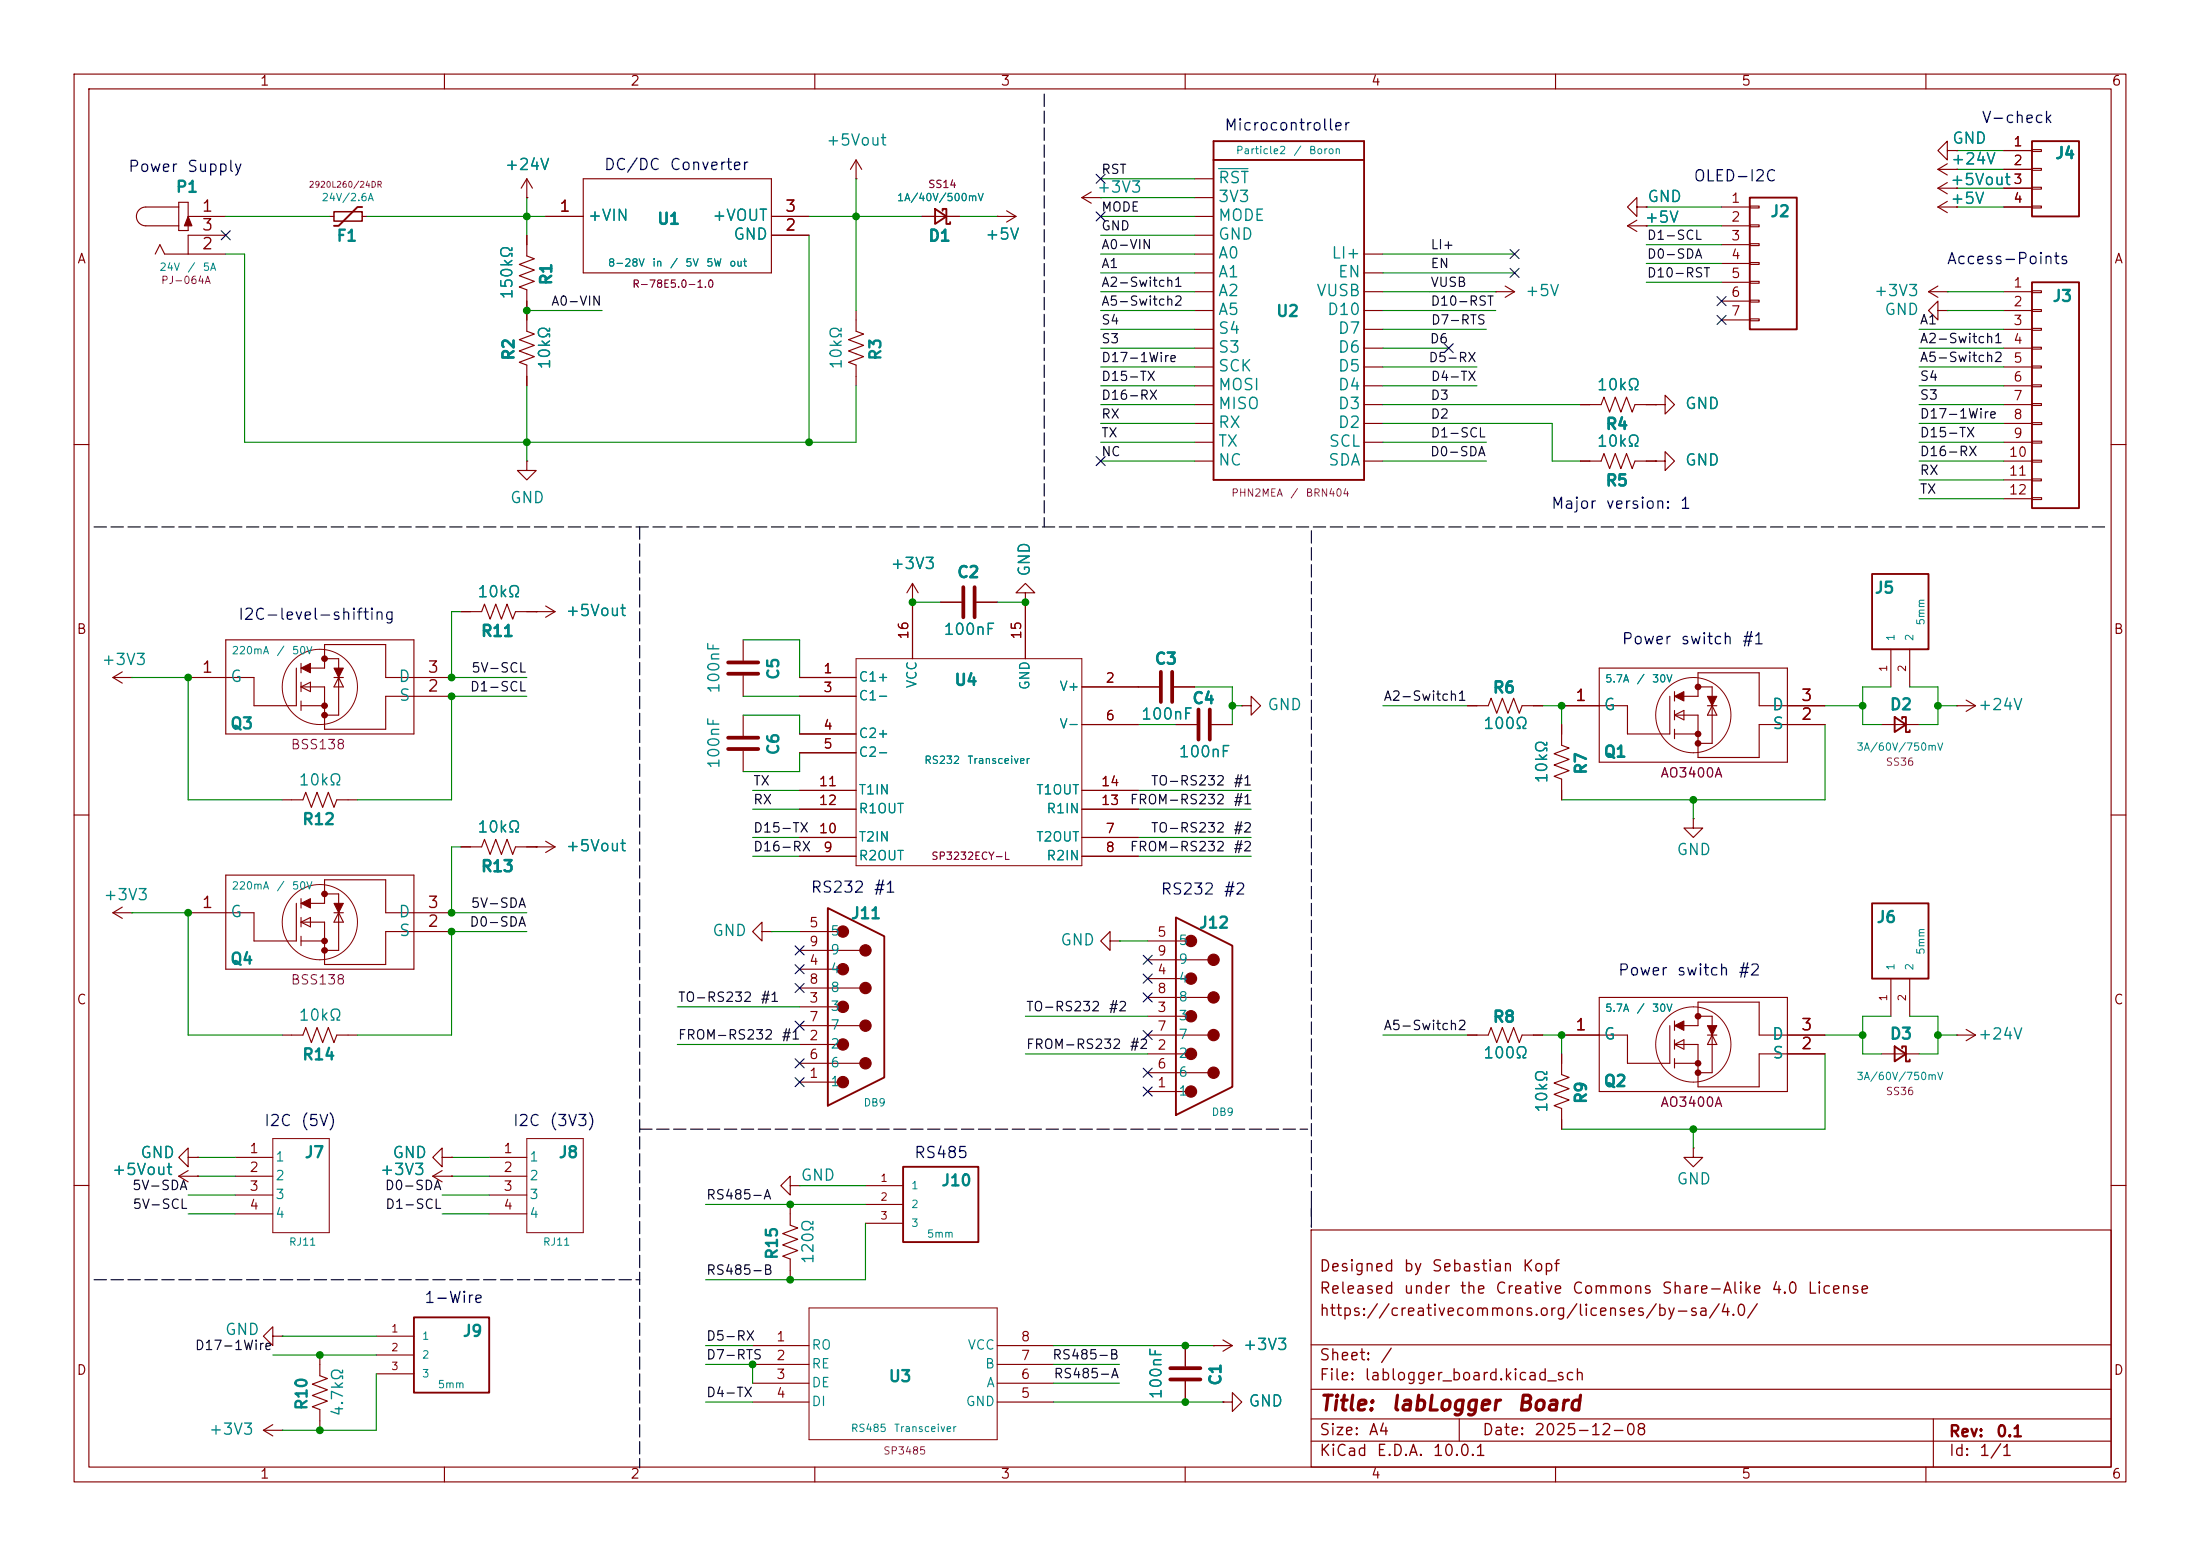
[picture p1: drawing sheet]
<svg xmlns="http://www.w3.org/2000/svg" width="297mm" height="210mm" viewBox="0 0 297 210" stroke-linecap="round" stroke-linejoin="round" font-family="sans-serif">
<g fill="none" stroke="#840000" stroke-width=".15">
<path d="M10 10h277v190h-277zM12 12h273v186h-273zM60 10v2M110 10v2M160 10v2M210 10v2M260 10v2M21 34.3l.6-1.3 .6 1.3h8.3M24.1 27.9h-4.4a1.27 1.27 0 0 0-1.3 1.3 1.27 1.27 0 0 0 1.3 1.3h4.4M24.1 27.3h1.3v3.8h-1.3zM25.4 29.2h5.1M30.5 31.8h-5.1v2.5"/>
<path d="M44.4 29.2h.7M48.9 29.2h.6M71.1 26.7h.1M71.1 31.8v2.7l1 .4-2 .8 2 .7-2 .8 2 .8-2 .7 1 .4v5.6l1 .4-2 .7 2 .8-2 .8 2 .7-2 .8 1 .4v2.8M71.1 24.1l-.7 1.3M71.1 24.1l.8 1.3M71.1 24.1v2.6M73.7 29.2h5M78.7 24.1h25.4v12.7h-25.4zM104.1 29.2h5.1M104.1 31.8h5.1M115.6 24.1h.1"/>
<path d="M115.6 21.6v2.5M115.6 21.6l-.8 1.3M115.6 21.6l.7 1.3M124.5 29.2h5M134.6 29.2h.1M134.6 29.2h2.6M135.9 28.4l1.3 .8M137.2 29.2l-1.3 .8M146 26.7h2.6M146 26.7l1.3 .7M147.3 25.9l-1.3 .8M148.6 26.7h.1"/>
<path d="M161.3 36.8h2.5M161.3 24.1h2.5M161.3 29.2h2.5M161.3 31.8h2.5M161.3 34.3h2.5M161.3 26.7h2.5M161.3 39.4h2.5M184.1 36.8h2.6M184.1 34.3h2.6M184.1 39.4h2.6M201.9 39.4h.1M201.9 39.4h2.6"/>
<path d="M203.2 38.6l1.3 .8M204.5 39.4l-1.3 .7M219.7 30.5h2.5M219.7 30.5l1.3 .7M221 27.9v-1.2l-1.3 1.2 1.3 1.3v-1.3h1.2M221 29.7l-1.3 .8M222.2 27.9h.1M222.2 30.5h.1M232.4 27.9h3.8M232.4 30.5h3.8M232.4 33h3.8M232.4 35.6h3.8"/>
<path d="M232.4 38.1h3.8M236.2 27.8h1.3v.3h-1.3zM236.2 30.4h1.3v.2h-1.3zM236.2 32.9h1.3v.2h-1.3zM236.2 35.4h1.3v.3h-1.3zM236.2 38h1.3v.2h-1.3zM260.3 39.4h2.6M260.3 39.4l1.3 .7M261.6 27.9h2.6M261.6 22.9l1.3 .7M261.6 22.9h2.6M261.6 25.4h2.6"/>
<path d="M261.6 38.6l-1.3 .8M261.6 27.9l1.3 .8M261.6 25.4l1.3 .8M262.9 20.3v-1.2l-1.3 1.2 1.3 1.3v-1.3h1.3M262.9 39.4h.1M262.9 22.1l-1.3 .8M262.9 27.2l-1.3 .7M262.9 24.6l-1.3 .8M264.2 22.9h.1M264.2 20.3h.1M264.2 27.9h.1M264.2 25.4h.1"/>
<path d="M270.5 27.9h3.8M270.5 39.4h3.8M270.5 22.9h3.8M270.5 20.3h3.8M270.5 25.4h3.8M274.3 20.2h1.3v.2h-1.3zM274.3 22.7h1.3v.3h-1.3zM274.3 25.3h1.3v.2h-1.3zM274.3 27.8h1.3v.3h-1.3zM274.3 39.2h1.3v.3h-1.3zM115.6 41.9v2.8l1 .4-2 .7 2 .8-2 .8 2 .7-2 .8 1 .4v2.8M161.3 41.9h2.5"/>
<path d="M161.3 44.5h2.5M161.3 47h2.5M161.3 49.5h2.5M161.3 52.1h2.5M161.3 54.6h2.5M161.3 57.2h2.5M161.3 59.7h2.5M184.1 41.9h2.6M184.1 44.5h2.6M184.1 47h2.6M184.1 49.5h2.6M184.1 52.1h2.6"/>
<path d="M184.1 54.6h2.6M184.1 57.2h2.6M184.1 59.7h2.6M213.4 54.6h2.8l.3-1 .8 2 .8-2 .7 2 .8-2 .7 2 .4-1h2.8M223.5 54.6h1.3v-1.3l1.3 1.3-1.3 1.3v-1.3M223.5 54.6h.1M232.4 40.6h3.8M232.4 43.2h3.8M236.2 40.5h1.3v.3h-1.3zM236.2 43h1.3v.3h-1.3zM261.6 41.9v-1.3l-1.3 1.3 1.3 1.3v-1.3h1.3M262.9 41.9h.1"/>
<path d="M270.5 41.9h3.8M270.5 44.5h3.8M270.5 47h3.8M270.5 49.5h3.8M270.5 52.1h3.8M270.5 54.6h3.8M270.5 57.2h3.8M270.5 59.7h3.8M274.3 41.8h1.3v.2h-1.3zM274.3 44.3h1.3v.3h-1.3zM274.3 46.9h1.3v.2h-1.3zM274.3 49.4h1.3v.3h-1.3z"/>
<path d="M274.3 51.9h1.3v.3h-1.3zM274.3 54.5h1.3v.2h-1.3zM274.4 59.5h1.2v.3h-1.2zM274.4 57h1.2v.3h-1.2zM10 60h2M71.1 62.2v1.3h1.3l-1.3 1.3-1.3-1.3h1.3M71.1 62.2h.1M123.2 78.7l-.8 1.3M123.2 78.7l.8 1.3M123.2 78.7v10.2M161.3 62.2h2.5M184.1 62.2h2.6"/>
<path d="M213.4 62.2h2.8l.3-1 .8 2 .8-2 .7 2 .8-2 .7 2 .4-1h2.8M223.5 62.2h1.3v-1.2l1.3 1.2-1.3 1.3v-1.3M223.5 62.2h.1M270.5 62.2h3.8M270.5 64.8h3.8M270.5 67.3h3.8M274.3 64.6h1.3v.3h-1.3zM274.3 67.2h1.3v.2h-1.3zM274.3 62.1h1.3v.3h-1.3zM285 60h2M15.2 91.4h2.6M15.2 91.4l1.3 .8"/>
<path d="M16.5 90.7l-1.3 .7M17.8 91.4h.1M30.5 86.4h25.4v12.7h-25.4zM40 90.2v5.1h-5.7v-3.9h-8.9M40.6 90.2h3.2v-3.2h8.3v4.4h8.9M40.6 95.3h3.2M40.6 89.5v1.3M40.6 92.1v1.2M40.6 94.6v1.3M40.6 92.7l1.3-.6v1.2zM40.6 92.7h3.2v5.7h8.3v-4.4h8.9M43.8 88.9h1.9v7.6h-1.9"/>
<path d="M45.1 91.4h1.3M45.7 91.4l.7 1.3h-1.3zM62.2 82.6h2.8l.4-1.1 .8 2.1 .7-2.1 .8 2.1 .8-2.1 .7 2.1 .4-1h5.3M72.4 82.6h.1M73.7 81.8l1.2 .8M74.9 82.6l-1.2 .7M100.3 86.4v2.8M100.3 91.2v2.8M100.3 96.5v2.8M107.9 99.1h7.7M107.9 91.4h7.7M107.9 94h7.7"/>
<path d="M123.2 81.3h.1M127 81.3h2.8M131.8 81.3h2.8M138.4 80h1.3l-1.3-1.3-1.2 1.3h1.2v1.3M138.4 81.3h.1M138.4 81.3v7.6M146 97.8h7.7M146 92.7h10.5M158.5 92.7h2.8M158.7 97.8h2.8M163.6 97.8h2.8M167.6 95.3h1.3v-1.3l1.3 1.3-1.3 1.2v-1.2"/>
<path d="M167.6 95.3h.1M198.1 95.3h2.8l.4-1.1 .8 2.1 .7-2.1 .8 2.1 .7-2.1 .8 2.1 .4-1h2.8M210.8 97.8v2.8l1 .4-2 .7 2 .8-2 .8 2 .7-2 .8 1 .4v2.8M215.9 90.2h25.4v12.7h-25.4zM225.4 94v5.1h-5.7v-3.8h-8.9M226.1 96.5h3.1v5.7h8.3v-4.4h8.9M226.1 99.1h3.1M226.1 94h3.1v-3.2h8.3v4.5h8.9M226.1 93.3v1.3M226.1 95.9v1.3M226.1 98.4v1.3M226.1 96.5l1.2-.6v1.3z"/>
<path d="M229.2 92.7h1.9v7.6h-1.9M230.5 95.3h1.3M231.1 95.3l.7 1.2h-1.3zM254 97.8h5.1M255.3 87.6v5.1M257.8 87.6v5.1M264.2 95.3h.1M264.2 95.3h2.5M265.4 94.5l1.3 .8M266.7 95.3l-1.3 .7M10 110h2M30.5 118.1h25.4v12.7h-25.4z"/>
<path d="M38.1 108h2.8l.4-1.1 .7 2.1 .8-2.1 .8 2.1 .7-2.1 .8 2.1 .4-1h2.8M62.2 114.3h2.8l.4-1 .8 2 .7-2 .8 2 .8-2 .7 2 .4-1h5.3M72.4 114.3h.1M73.7 113.5l1.2 .8M74.9 114.3l-1.2 .8M100.3 101.3v2.8M107.9 101.6h7.7M107.9 113h7.7M107.9 115.6h7.7M107.9 106.7h7.7M107.9 109.2h7.7M146 113h7.7"/>
<path d="M146 115.6h7.7M146 106.7h7.7M146 109.2h7.7M228.6 110.5v1.3h1.3l-1.3 1.2-1.3-1.2h1.3M228.6 110.5h.1M285 110h2M15.2 123.2l1.3 .8M15.2 123.2h2.6M16.5 122.4l-1.3 .8M17.8 123.2h.1M38.1 139.7h2.8l.4-1 .7 2 .8-2 .8 2 .7-2 .8 2 .4-1h2.8M40 121.9v5.1h-5.7v-3.8h-8.9"/>
<path d="M40.6 121.3v1.3M40.6 123.8v1.3M40.6 126.4v1.2M40.6 124.5l1.3-.7v1.3zM40.6 121.9h3.2v-3.2h8.3v4.5h8.9M40.6 124.5h3.2v5.7h8.3v-4.5h8.9M40.6 127h3.2M43.8 120.7h1.9v7.6h-1.9M45.1 123.2h1.3M45.7 123.2l.7 1.3h-1.3zM102.9 125.7v-1.2l-1.3 1.2 1.3 1.3v-1.3h1.2M104.1 125.7h.1"/>
<path d="M107.9 130.8h5.1M107.9 128.3h8.2M107.9 125.7h5.1M107.9 133.4h8.2M107.9 135.9h5.1M107.9 138.4h8.2M149.9 127v-1.3l-1.3 1.3 1.3 1.3v-1.3h1.2M151.1 127h.1M154.9 139.7h8.2M154.9 127h5.1M154.9 129.5h8.2M154.9 132.1h5.1"/>
<path d="M154.9 134.6h8.2M154.9 137.2h5.1M198.1 139.7h2.8l.4-1 .8 2 .7-2 .8 2 .7-2 .8 2 .4-1h2.8M215.9 134.6h25.4v12.7h-25.4zM225.4 138.4v5.1h-5.7v-3.8h-8.9M226.1 138.4h3.1v-3.1h8.3v4.4h8.9M226.1 137.8v1.3M229.2 137.2h1.9v7.6h-1.9M230.5 139.7h1.3M231.1 139.7l.7 1.3h-1.3zM255.3 132.1v5.1M257.8 132.1v5.1"/>
<path d="M264.2 139.7h.1M264.2 139.7h2.5M265.4 138.9l1.3 .8M266.7 139.7l-1.3 .8M24.1 158.8h2.6M24.1 158.8l1.3 .7M25.4 156.2v-1.3l-1.3 1.3 1.3 1.3v-1.3h1.3M25.4 158l-1.3 .8M26.7 158.8h.1M26.7 156.2h.1M31.7 156.2h5.1M31.7 158.8h5.1"/>
<path d="M58.4 158.8h2.6M58.4 158.8l1.3 .7M59.7 156.2v-1.3l-1.3 1.3 1.3 1.3v-1.3h1.3M59.7 158l-1.3 .8M61 156.2h.1M61 158.8h.1M66 156.2h5.1M66 158.8h5.1M107.9 141h5.1M107.9 143.5h8.2M107.9 146.1h5.1M154.9 142.2h5.1"/>
<path d="M154.9 144.8h8.2M154.9 147.3h5.1M210.8 142.2v2.8l1 .4-2 .8 2 .7-2 .8 2 .8-2 .7 1 .4v2.8M226.1 141h3.1v5.7h8.3v-4.5h8.9M226.1 140.3v1.3M226.1 142.9v1.2M226.1 141l1.2-.7v1.3zM226.1 143.5h3.1M228.6 154.9v1.3h1.3l-1.3 1.3-1.3-1.3h1.3M228.6 154.9h.1M254 142.2h5.1M10 160h2"/>
<path d="M31.7 161.3h5.1M31.7 163.8h5.1M66 161.3h5.1M66 163.8h5.1M106.7 160v-1.2l-1.3 1.2 1.3 1.3v-1.3h1.2M106.7 162.6v2.8l1 .3-2 .8 2 .8-2 .7 2 .8-2 .7 1 .4v2.8M107.9 160h.1M116.8 160h5.1M116.8 162.6h5.1M116.8 165.1h5.1M177 166h108v32h-108zM285 160h2"/>
<path d="M35.6 193l1.2 .8M35.6 193h2.5M36.8 180.3v-1.2l-1.2 1.2 1.2 1.3v-1.3h1.3M36.8 192.3l-1.2 .7M38.1 180.3h.1M38.1 193h.1M43.2 182.9v2.8l1 .4-2 .7 2 .8-2 .7 2 .8-2 .8 1 .3v2.8M50.8 180.3h5.1M50.8 182.9h5.1M50.8 185.4h5.1M60 198v2M101.6 181.6h7.6"/>
<path d="M101.6 184.2h7.6M101.6 186.7h7.6M101.6 189.2h7.6M110 198v2M134.6 181.6h7.6M134.6 184.2h7.6M134.6 186.7h7.6M134.6 189.2h7.6M160 198v2M160 181.6v2.8M160 186.4v2.8M163.8 181.6h.1"/>
<path d="M163.8 181.6h2.6M165.1 189.2h1.3v-1.2l1.2 1.2-1.2 1.3v-1.3M165.1 189.2h.1M165.1 180.8l1.3 .8M166.4 181.6l-1.3 .8M177 194.5h108M177 191.5h108M177 187.5h108M177 181.5h108M197 191.5v3M210 198v2M260 198v2"/>
<path d="M261 191.5v6.5"/>
</g>
<g fill="none" stroke="#840000" stroke-width=".14">
<path d="M115.6 88.9h30.4v27.9h-30.4zM36.8 153.7h7.6v12.7h-7.6zM71.1 153.7h7.6v12.7h-7.6zM109.2 176.5h25.4v17.8h-25.4z"/>
<circle cx="43.2" cy="92.7" r="5.1"/>
<circle cx="228.6" cy="96.5" r="5.1"/>
<circle cx="43.2" cy="124.5" r="5.1"/>
<circle cx="228.6" cy="141" r="5.1"/>
</g>
<g fill="none" stroke="#840000" stroke-width=".25">
<path d="M163.8 19.1h20.3v45.7h-20.3zM274.3 19.1h6.4v10.1h-6.4zM48.9 27.9h-.6l-2.6 2.6h-.6M126.2 28.2l1.6 1-1.6 1zM127.3 28.4v-.2h.5v2h.5v-.2M163.8 21.6h20.3M236.2 26.7h6.4v17.8h-6.4zM274.3 38.1h6.4v30.5h-6.4zM252.7 77.5h7.6v10.1h-7.6zM255.8 96.8l1.5 1-1.5 1zM256.8 97v-.2h.5v2h.5v-.2M111.8 122.6l7.6 3.8v19l-7.6 3.8z"/>
<path d="M158.7 123.8l7.7 3.8v19.1l-7.7 3.8zM252.7 121.9h7.6v10.2h-7.6zM121.9 157.5h10.2v10.1h-10.2zM255.8 141.2l1.5 1-1.5 1.1zM256.8 141.5v-.3h.5v2.1h.5v-.3M55.9 177.8h10.1v10.2h-10.1z"/>
</g>
<g fill="#840000" stroke="#840000" stroke-width=".15">
<path d="M25.4 29.2l.5 1.3h-1z"/>
<circle cx="160.8" cy="127" r=".76"/>
<circle cx="160.8" cy="132.1" r=".76"/>
<circle cx="160.8" cy="137.2" r=".76"/>
<circle cx="160.8" cy="142.2" r=".76"/>
<circle cx="160.8" cy="147.3" r=".76"/>
<circle cx="163.8" cy="129.5" r=".76"/>
<circle cx="163.8" cy="134.6" r=".76"/>
<circle cx="163.8" cy="139.7" r=".76"/>
<circle cx="163.8" cy="144.8" r=".76"/>
<circle cx="113.8" cy="125.7" r=".76"/>
<circle cx="113.8" cy="130.8" r=".76"/>
<circle cx="113.8" cy="135.9" r=".76"/>
<circle cx="113.8" cy="141" r=".76"/>
<circle cx="113.8" cy="146" r=".76"/>
<circle cx="116.8" cy="128.3" r=".76"/>
<circle cx="116.8" cy="133.3" r=".76"/>
<circle cx="116.8" cy="138.4" r=".76"/>
<circle cx="116.8" cy="143.5" r=".76"/>
</g>
<path d="M164.5 22.8h4" fill="none" stroke="#008484" stroke-width=".15"/>
<g fill="#840000" stroke="#840000" stroke-width=".14">
<path d="M40.6 90.2l1.3-.7v1.3z"/>
<path d="M45.1 90.2h1.3l-.7 1.2z"/>
<path d="M226.1 94l1.2-.7v1.3z"/>
<path d="M230.5 94h1.3l-.7 1.3z"/>
<path d="M40.6 121.9l1.3-.6v1.3z"/>
<path d="M45.1 121.9h1.3l-.7 1.3z"/>
<path d="M226.1 138.4l1.2-.6v1.3z"/>
<path d="M230.5 138.4h1.3l-.7 1.3z"/>
</g>
<g fill="none" stroke="#840000" stroke-width=".38">
<circle cx="43.8" cy="95.3" r=".25"/>
<circle cx="43.8" cy="88.9" r=".25"/>
<circle cx="43.8" cy="96.5" r=".25"/>
<circle cx="229.2" cy="99.1" r=".25"/>
<circle cx="229.2" cy="92.7" r=".25"/>
<circle cx="229.2" cy="100.3" r=".25"/>
<circle cx="43.8" cy="120.7" r=".25"/>
<circle cx="43.8" cy="128.3" r=".25"/>
<circle cx="43.8" cy="127" r=".25"/>
<circle cx="229.2" cy="137.2" r=".25"/>
<circle cx="229.2" cy="144.8" r=".25"/>
<circle cx="229.2" cy="143.5" r=".25"/>
</g>
<path d="M130 79.2v4.1M131.6 79.2v4.1M98.3 90.9h4.1M98.3 89.4h4.1M98.3 99.6h4.1M156.7 90.7v4M158.2 90.7v4M161.8 95.8v4M163.3 95.8v4M98.3 101.1h4.1M158 186.2h4.1M158 184.7h4.1" fill="none" stroke="#840000" stroke-width=".51"/>
<path d="M45.1 28.6h3.8v1.2h-3.8z" fill="none" stroke="#840000" stroke-width=".2"/>
<path d="M141 12.7v58.4M12.7 71.1h271.8M86.4 71.1v127M177 71.6v94M86.4 152.4h90.1M12.7 172.7h73.7M177 162.6v3" fill="none" stroke="#000" stroke-width=".15" stroke-dasharray="1.7 .6"/>
<g fill="none" stroke="#008400" stroke-width=".15">
<path d="M30.5 29.2h13.9M30.5 34.3h2.5v25.4h82.6v-7.6M49.5 29.2h24.2M71.1 26.7v5.1M109.2 29.2h15.3M109.2 31.8v27.9M115.6 24.1v17.8M129.5 29.2h5.1M148.6 29.2h12.7M148.6 34.3h12.7M148.6 39.4h12.7M148.6 36.8h12.7"/>
<path d="M148.6 26.7h12.7M148.6 31.8h12.7M148.6 24.1h12.7M186.7 34.3h17.8M186.7 39.4h15.2M186.7 36.8h17.8M222.2 30.5h10.2M222.2 27.9h10.2M222.2 33h10.2M222.2 35.6h10.2M222.2 38.1h10.2M262.9 39.4h7.6"/>
<path d="M264.2 25.4h6.3M264.2 22.9h6.3M264.2 27.9h6.3M264.2 20.3h6.3M71.1 52.1v10.1M71.1 41.9h10.2M148.6 57.2h12.7M148.6 54.6h12.7M148.6 59.7h12.7M148.6 41.9h12.7M148.6 47h12.7M148.6 49.5h12.7"/>
<path d="M148.6 52.1h12.7M148.6 44.5h12.7M186.7 57.2h22.8v5h3.9M186.7 54.6h26.7M186.7 59.7h14M186.7 41.9h15.2M186.7 47h8.9M186.7 49.5h12.7M186.7 52.1h12.7M186.7 44.5h14M259.1 57.2h11.4M259.1 54.6h11.4"/>
<path d="M259.1 59.7h11.4M259.1 47h11.4M259.1 49.5h11.4M259.1 52.1h11.4M259.1 44.5h11.4M262.9 41.9h7.6M148.6 62.2h12.7M186.7 62.2h14M259.1 62.2h11.4M259.1 64.8h11.4M259.1 67.3h11.4M17.8 91.4h7.6v16.6h12.7"/>
<path d="M62.2 82.6h-1.2v8.8h10.1M71.1 94h-10.1v14h-12.7M100.3 94h7.6M100.3 86.4h7.6v5M100.3 96.5h7.6v2.6M123.2 81.3h3.8M134.6 81.3h3.8M153.7 97.8h5M161.3 92.7h5.1v5.1M166.4 95.3h1.2M186.7 95.3h11.4M208.3 95.3h2.5v2.5"/>
<path d="M246.4 95.3h5.1M246.4 97.8v10.2h-35.6M255.3 92.7h-3.8v5.1h2.5M257.8 92.7h3.8v5.1h-2.5M261.6 95.3h2.6M62.2 114.3h-1.2v8.9h10.1M101.6 113h6.3M101.6 109.2h6.3M101.6 106.7h6.3M101.6 115.6h6.3M107.9 101.6v2.5h-7.6M153.7 113h15.2"/>
<path d="M153.7 109.2h15.2M153.7 106.7h15.2M153.7 115.6h15.2M228.6 108v2.5M17.8 123.2h7.6v16.5h12.7M71.1 125.7h-10.1v14h-12.7M91.4 135.9h16.5M104.1 125.7h3.8M138.4 137.2h16.5M151.1 127h3.8M186.7 139.7h11.4M208.3 139.7h2.5v2.5"/>
<path d="M246.4 139.7h5.1M255.3 137.2h-3.8v5h2.5M257.8 137.2h3.8v5h-2.5M261.6 139.7h2.6M26.7 156.2h5M26.7 158.8h5M61 156.2h5M61 158.8h5M91.4 141h16.5M138.4 142.2h16.5M228.6 152.4v2.5M246.4 142.2v10.2h-35.6"/>
<path d="M25.4 163.8h6.3M25.4 161.3h6.3M59.7 163.8h6.3M59.7 161.3h6.3M95.2 162.6h21.6M107.9 160h8.9M116.8 165.1v7.6h-21.6M36.8 182.9h14M38.1 180.3h12.7M50.8 185.4v7.6h-12.7M95.2 181.6h6.4M95.2 184.2h6.4v2.5"/>
<path d="M95.2 189.2h6.4M142.2 181.6h21.6M142.2 184.2h8.9M142.2 189.2h22.9M142.2 186.7h8.9"/>
</g>
<g fill="none" stroke="#000084" stroke-width=".15">
<path d="M29.9 31.1l1.2 1.3M31.1 31.1l-1.2 1.3M148 23.5l1.2 1.2M148 28.6l1.2 1.2M149.2 23.5l-1.2 1.2M149.2 28.6l-1.2 1.2M203.9 36.2l1.2 1.2M203.9 33.7l1.2 1.2M205.1 36.2l-1.2 1.2M205.1 33.7l-1.2 1.2M195 46.4l1.2 1.2M196.2 46.4l-1.2 1.2"/>
<path d="M231.8 40l1.2 1.2M231.8 42.6l1.2 1.2M233 40l-1.2 1.2M233 42.6l-1.2 1.2M148 61.6l1.2 1.2M149.2 61.6l-1.2 1.2M107.3 137.8l1.3 1.2M107.3 132.7l1.3 1.3M107.3 127.7l1.3 1.2M107.3 130.2l1.3 1.2M108.6 137.8l-1.3 1.2M108.6 132.7l-1.3 1.3"/>
<path d="M108.6 127.7l-1.3 1.2M108.6 130.2l-1.3 1.2M154.3 134l1.2 1.2M154.3 131.5l1.2 1.2M154.3 128.9l1.2 1.2M154.3 139.1l1.2 1.2M155.5 134l-1.2 1.2M155.5 131.5l-1.2 1.2M155.5 128.9l-1.2 1.2M155.5 139.1l-1.2 1.2M107.3 142.9l1.3 1.2M107.3 145.4l1.3 1.3"/>
<path d="M108.6 142.9l-1.3 1.2M108.6 145.4l-1.3 1.3M154.3 146.7l1.2 1.2M154.3 144.2l1.2 1.2M155.5 146.7l-1.2 1.2M155.5 144.2l-1.2 1.2"/>
</g>
<g fill="#008400" stroke="#008400" stroke-width=".14">
<circle cx="115.6" cy="29.2" r=".46"/>
<circle cx="261.6" cy="95.3" r=".46"/>
<circle cx="228.6" cy="108" r=".46"/>
<circle cx="210.8" cy="95.3" r=".46"/>
<circle cx="123.2" cy="81.3" r=".46"/>
<circle cx="138.4" cy="81.3" r=".46"/>
<circle cx="166.4" cy="95.3" r=".46"/>
<circle cx="251.5" cy="139.7" r=".46"/>
<circle cx="228.6" cy="152.4" r=".46"/>
<circle cx="251.5" cy="95.3" r=".46"/>
<circle cx="261.6" cy="139.7" r=".46"/>
<circle cx="210.8" cy="139.7" r=".46"/>
<circle cx="61" cy="91.4" r=".46"/>
<circle cx="61" cy="94" r=".46"/>
<circle cx="71.1" cy="29.2" r=".46"/>
<circle cx="25.4" cy="91.4" r=".46"/>
<circle cx="71.1" cy="41.9" r=".46"/>
<circle cx="71.1" cy="59.7" r=".46"/>
<circle cx="25.4" cy="123.2" r=".46"/>
<circle cx="61" cy="125.7" r=".46"/>
<circle cx="61" cy="123.2" r=".46"/>
<circle cx="101.6" cy="184.2" r=".46"/>
<circle cx="106.7" cy="172.7" r=".46"/>
<circle cx="106.7" cy="162.6" r=".46"/>
<circle cx="109.2" cy="59.7" r=".46"/>
<circle cx="160" cy="189.2" r=".46"/>
<circle cx="160" cy="181.6" r=".46"/>
<circle cx="43.2" cy="193" r=".46"/>
<circle cx="43.2" cy="182.9" r=".46"/>
</g>
<g font-size="2" fill="#840000">
<text x="178" y="190.9">Title:</text>
<text x="187.7" y="190.9">labLogger</text>
<text x="204.6" y="190.9">Board</text>
</g>
<g font-size="1.5" fill="#0000c2">
<text x="267.4" y="17">V-check</text>
<text x="17.2" y="23.6">Power</text>
<text x="25.1" y="23.6">Supply</text>
<text x="81.4" y="23.3">DC/DC</text>
<text x="90.3" y="23.3">Converter</text>
<text x="165.2" y="18">Microcontroller</text>
<text x="228.5" y="24.9">OLED-I2C</text>
<text x="262.7" y="36">Access-Points</text>
<text x="209.3" y="69.1">Major</text>
<text x="216.7" y="69.1">version:</text>
<text x="226.7" y="69.1">1</text>
<text x="32.1" y="84">I2C-level-shifting</text>
<text x="218.8" y="87.3">Power</text>
<text x="226.8" y="87.3">switch</text>
<text x="235.1" y="87.3">#1</text>
<text x="109.3" y="120.9">RS232</text>
<text x="117.9" y="120.9">#1</text>
<text x="156.6" y="121.1">RS232</text>
<text x="165.1" y="121.1">#2</text>
<text x="218.3" y="132">Power</text>
<text x="226.3" y="132">switch</text>
<text x="234.6" y="132">#2</text>
<text x="35.6" y="152.4">I2C</text>
<text x="40.5" y="152.4">(5V)</text>
<text x="69.1" y="152.4">I2C</text>
<text x="74.1" y="152.4">(3V3)</text>
<text x="123.3" y="156.7">RS485</text>
<text x="57.2" y="176.2">1-Wire</text>
</g>
<g font-size="1.5" fill="#008484">
<text x="68" y="23.3">+24V</text>
<text x="111.4" y="20">+5Vout</text>
<text x="263.3" y="22.6">+24V</text>
<text x="263.4" y="19.8">GND</text>
<text x="277.4" y="21.8">J4</text>
<text x="23.6" y="26.3">P1</text>
<text x="148" y="26.4">+3V3</text>
<text x="164.3" y="25.1">RST</text>
<text x="164.3" y="27.7">3V3</text>
<text x="222.3" y="27.6">GND</text>
<text x="238.9" y="29.6">J2</text>
<text x="263.2" y="25.4">+5Vout</text>
<text x="263.2" y="27.9">+5V</text>
<text x="45.3" y="33">F1</text>
<text x="79.2" y="30.2">+VIN</text>
<text x="88.6" y="30.7">U1</text>
<text x="96" y="30.2">+VOUT</text>
<text x="98.9" y="32.7">GND</text>
<text x="125.2" y="33">D1</text>
<text x="132.9" y="32.7">+5V</text>
<text x="164.3" y="30.2">MODE</text>
<text x="164.3" y="32.7">GND</text>
<text x="164.3" y="35.3">A0</text>
<text x="179.6" y="35.3">LI+</text>
<text x="221.9" y="30.4">+5V</text>
<text x="69.6" y="40.5" transform="rotate(-90 69.6 40.5)">150kΩ</text>
<text x="74.9" y="38.6" transform="rotate(-90 74.9 38.6)">R1</text>
<text x="164.3" y="37.8">A1</text>
<text x="164.3" y="40.4">A2</text>
<text x="177.6" y="40.4">VUSB</text>
<text x="180.5" y="37.8">EN</text>
<text x="205.8" y="40.3">+5V</text>
<text x="252.9" y="40.3">+3V3</text>
<text x="277" y="41.1">J3</text>
<text x="164.3" y="42.9">A5</text>
<text x="164.3" y="45.4">S4</text>
<text x="164.3" y="48">S3</text>
<text x="172.2" y="43.1">U2</text>
<text x="179.1" y="42.9">D10</text>
<text x="180.5" y="48">D6</text>
<text x="180.5" y="45.4">D7</text>
<text x="254.3" y="42.9">GND</text>
<text x="69.8" y="48.8" transform="rotate(-90 69.8 48.8)">R2</text>
<text x="74.6" y="50" transform="rotate(-90 74.6 50)">10kΩ</text>
<text x="114" y="50" transform="rotate(-90 114 50)">10kΩ</text>
<text x="119.3" y="48.8" transform="rotate(-90 119.3 48.8)">R3</text>
<text x="164.3" y="50.5">SCK</text>
<text x="164.3" y="53.1">MOSI</text>
<text x="180.5" y="53.1">D4</text>
<text x="180.5" y="50.5">D5</text>
<text x="215.5" y="53">10kΩ</text>
<text x="164.3" y="55.6">MISO</text>
<text x="164.3" y="58.1">RX</text>
<text x="180.5" y="58.1">D2</text>
<text x="180.5" y="55.6">D3</text>
<text x="216.7" y="58.4">R4</text>
<text x="227.4" y="55.6">GND</text>
<text x="164.3" y="60.7">TX</text>
<text x="164.3" y="63.2">NC</text>
<text x="179.2" y="63.2">SDA</text>
<text x="179.3" y="60.7">SCL</text>
<text x="215.5" y="60.7">10kΩ</text>
<text x="216.7" y="66">R5</text>
<text x="227.4" y="63.2">GND</text>
<text x="68.8" y="68.3">GND</text>
<text x="120.1" y="77.2">+3V3</text>
<text x="139.4" y="77.9" transform="rotate(-90 139.4 77.9)">GND</text>
<text x="64.3" y="81">10kΩ</text>
<text x="76.3" y="83.5">+5Vout</text>
<text x="129.1" y="78.3">C2</text>
<text x="253" y="80.5">J5</text>
<text x="64.8" y="86.3">R11</text>
<text x="127.3" y="86.1">100nF</text>
<text x="13.6" y="90.1">+3V3</text>
<text x="31" y="92.4">G</text>
<text x="53.7" y="92.4">D</text>
<text x="53.8" y="95">S</text>
<text x="97.5" y="93.7" transform="rotate(-90 97.5 93.7)">100nF</text>
<text x="105.5" y="91.9" transform="rotate(-90 105.5 91.9)">C5</text>
<text x="128.8" y="92.9">U4</text>
<text x="155.8" y="90">C3</text>
<text x="160.9" y="95.4">C4</text>
<text x="201.4" y="93.9">R6</text>
<text x="31" y="98.8">Q3</text>
<text x="153.9" y="97.5">100nF</text>
<text x="171" y="96.2">GND</text>
<text x="200.1" y="98.8">100Ω</text>
<text x="216.4" y="96.2">G</text>
<text x="239.1" y="96.2">D</text>
<text x="239.2" y="98.8">S</text>
<text x="255" y="96.2">D2</text>
<text x="266.9" y="96.2">+24V</text>
<text x="40.2" y="106.4">10kΩ</text>
<text x="97.5" y="103.9" transform="rotate(-90 97.5 103.9)">100nF</text>
<text x="105.5" y="102" transform="rotate(-90 105.5 102)">C6</text>
<text x="159" y="102.6">100nF</text>
<text x="209.3" y="105.8" transform="rotate(-90 209.3 105.8)">10kΩ</text>
<text x="214.6" y="104.6" transform="rotate(-90 214.6 104.6)">R7</text>
<text x="216.4" y="102.6">Q1</text>
<text x="40.7" y="111.7">R12</text>
<text x="64.3" y="112.7">10kΩ</text>
<text x="64.8" y="118">R13</text>
<text x="76.3" y="115.3">+5Vout</text>
<text x="226.2" y="115.8">GND</text>
<text x="13.9" y="121.9">+3V3</text>
<text x="31" y="124.2">G</text>
<text x="53.7" y="124.2">D</text>
<text x="114.8" y="124.4">J11</text>
<text x="161.8" y="125.7">J12</text>
<text x="253.2" y="124.9">J6</text>
<text x="31" y="130.5">Q4</text>
<text x="53.8" y="126.7">S</text>
<text x="96.1" y="126.7">GND</text>
<text x="143" y="128">GND</text>
<text x="40.2" y="138.1">10kΩ</text>
<text x="40.7" y="143.4">R14</text>
<text x="200.1" y="143.2">100Ω</text>
<text x="201.4" y="138.4">R8</text>
<text x="216.4" y="140.7">G</text>
<text x="239.1" y="140.7">D</text>
<text x="239.2" y="143.2">S</text>
<text x="255" y="140.6">D3</text>
<text x="266.9" y="140.7">+24V</text>
<text x="214.6" y="149.1" transform="rotate(-90 214.6 149.1)">R9</text>
<text x="216.4" y="147">Q2</text>
<text x="209.3" y="150.3" transform="rotate(-90 209.3 150.3)">10kΩ</text>
<text x="15" y="159">+5Vout</text>
<text x="18.8" y="156.7">GND</text>
<text x="41" y="156.6">J7</text>
<text x="51.2" y="159">+3V3</text>
<text x="52.9" y="156.7">GND</text>
<text x="75.3" y="156.6">J8</text>
<text x="108" y="159.7">GND</text>
<text x="127" y="160.4">J10</text>
<text x="226.2" y="160.2">GND</text>
<text x="105.3" y="170.1" transform="rotate(-90 105.3 170.1)">R15</text>
<text x="110.2" y="170.7" transform="rotate(-90 110.2 170.7)">120Ω</text>
<text x="30.3" y="180.6">GND</text>
<text x="62.4" y="180.8">J9</text>
<text x="167.7" y="182.6">+3V3</text>
<text x="41.8" y="190.4" transform="rotate(-90 41.8 190.4)">R10</text>
<text x="46.7" y="191.3" transform="rotate(-90 46.7 191.3)">4.7kΩ</text>
<text x="119.9" y="186.9">U3</text>
<text x="157.2" y="189" transform="rotate(-90 157.2 189)">100nF</text>
<text x="165.2" y="187.1" transform="rotate(-90 165.2 187.1)">C1</text>
<text x="168.5" y="190.2">GND</text>
<text x="28.1" y="194">+3V3</text>
</g>
<g font-size="1.5" fill="#840000">
<text x="27.1" y="29">1</text>
<text x="75.4" y="29">1</text>
<text x="105.9" y="29">3</text>
<text x="27.1" y="34">2</text>
<text x="27.1" y="31.5">3</text>
<text x="105.9" y="31.5">2</text>
<text x="27.1" y="91.2">1</text>
<text x="57.6" y="93.7">2</text>
<text x="57.6" y="91.2">3</text>
<text x="212.6" y="95">1</text>
<text x="243" y="95">3</text>
<text x="243" y="97.5">2</text>
<text x="27.1" y="122.9">1</text>
<text x="57.6" y="125.5">2</text>
<text x="57.6" y="122.9">3</text>
<text x="212.6" y="139.4">1</text>
<text x="243" y="142">2</text>
<text x="243" y="139.4">3</text>
<text x="178" y="172">Designed</text>
<text x="189.4" y="172">by</text>
<text x="193.2" y="172">Sebastian</text>
<text x="205.4" y="172">Kopf</text>
<text x="178" y="178">https://creativecommons.org/licenses/by-sa/4.0/</text>
<text x="178" y="175">Released</text>
<text x="189.4" y="175">under</text>
<text x="197" y="175">the</text>
<text x="201.8" y="175">Creative</text>
<text x="212.1" y="175">Commons</text>
<text x="224.2" y="175">Share-Alike</text>
<text x="239" y="175">4.0</text>
<text x="243.9" y="175">License</text>
<text x="178" y="184">Sheet:</text>
<text x="186.2" y="184">/</text>
<text x="178" y="186.7">File:</text>
<text x="184.1" y="186.7">lablogger_board.kicad_sch</text>
<text x="178" y="196.9">KiCad</text>
<text x="178" y="194.1">Size:</text>
<text x="184.7" y="194.1">A4</text>
<text x="185.7" y="196.9">E.D.A.</text>
<text x="193.3" y="196.9">10.0.1</text>
<text x="200" y="194.1">Date:</text>
<text x="207" y="194.1">2025-12-08</text>
<text x="263" y="194.3">Rev:</text>
<text x="263" y="196.9">Id:</text>
<text x="267.1" y="196.9">1/1</text>
<text x="269.4" y="194.3">0.1</text>
</g>
<g font-size="1.3" fill="#840000">
<text x="35" y="11.9">1</text>
<text x="85" y="11.9">2</text>
<text x="135" y="11.9">3</text>
<text x="185" y="11.9">4</text>
<text x="235" y="11.9">5</text>
<text x="285" y="11.9">6</text>
<text x="271.7" y="20.1">1</text>
<text x="271.7" y="22.6">2</text>
<text x="233.6" y="27.7">1</text>
<text x="271.7" y="25.1">3</text>
<text x="271.7" y="27.7">4</text>
<text x="10.3" y="35.9">A</text>
<text x="233.6" y="30.2">2</text>
<text x="233.6" y="32.8">3</text>
<text x="233.6" y="35.3">4</text>
<text x="285.3" y="35.9">A</text>
<text x="233.6" y="37.8">5</text>
<text x="233.6" y="40.4">6</text>
<text x="271.7" y="39.1">1</text>
<text x="271.7" y="41.7">2</text>
<text x="233.6" y="42.9">7</text>
<text x="271.7" y="44.2">3</text>
<text x="271.7" y="46.7">4</text>
<text x="271.7" y="49.3">5</text>
<text x="271.7" y="51.8">6</text>
<text x="271.7" y="54.4">7</text>
<text x="271.7" y="56.9">8</text>
<text x="271.7" y="59.4">9</text>
<text x="271.1" y="62">10</text>
<text x="271.1" y="64.5">11</text>
<text x="271.1" y="67.1">12</text>
<text x="10.3" y="85.9">B</text>
<text x="122.9" y="86.4" transform="rotate(-90 122.9 86.4)">16</text>
<text x="138.2" y="86.4" transform="rotate(-90 138.2 86.4)">15</text>
<text x="285.3" y="85.9">B</text>
<text x="111.1" y="91.2">1</text>
<text x="111.1" y="93.7">3</text>
<text x="149.2" y="92.5">2</text>
<text x="111.1" y="98.8">4</text>
<text x="111.1" y="101.3">5</text>
<text x="149.2" y="97.5">6</text>
<text x="110.4" y="106.4">11</text>
<text x="148.5" y="106.4">14</text>
<text x="110.4" y="112.8">10</text>
<text x="110.4" y="109">12</text>
<text x="148.5" y="109">13</text>
<text x="149.2" y="112.8">7</text>
<text x="111.1" y="115.3">9</text>
<text x="149.2" y="115.3">8</text>
<text x="109.1" y="125.5">5</text>
<text x="109.1" y="130.6">4</text>
<text x="109.1" y="128">9</text>
<text x="156.1" y="131.8">4</text>
<text x="156.1" y="126.7">5</text>
<text x="156.1" y="129.3">9</text>
<text x="10.3" y="135.9">C</text>
<text x="109.1" y="135.6">3</text>
<text x="109.1" y="133.1">8</text>
<text x="156.1" y="136.9">3</text>
<text x="156.1" y="134.4">8</text>
<text x="285.3" y="135.9">C</text>
<text x="109.1" y="140.7">2</text>
<text x="109.1" y="143.3">6</text>
<text x="109.1" y="138.2">7</text>
<text x="156.1" y="142">2</text>
<text x="156.1" y="139.4">7</text>
<text x="109.1" y="145.8">1</text>
<text x="156.1" y="147.1">1</text>
<text x="156.1" y="144.5">6</text>
<text x="33.6" y="156">1</text>
<text x="67.9" y="156">1</text>
<text x="33.6" y="158.5">2</text>
<text x="33.6" y="161">3</text>
<text x="67.9" y="158.5">2</text>
<text x="67.9" y="161">3</text>
<text x="33.6" y="163.6">4</text>
<text x="67.9" y="163.6">4</text>
<text x="10.3" y="185.9">D</text>
<text x="104.7" y="181.4">1</text>
<text x="104.7" y="183.9">2</text>
<text x="137.7" y="183.9">7</text>
<text x="137.7" y="181.4">8</text>
<text x="285.3" y="185.9">D</text>
<text x="104.7" y="186.4">3</text>
<text x="104.7" y="189">4</text>
<text x="137.7" y="189">5</text>
<text x="137.7" y="186.4">6</text>
<text x="35" y="199.9">1</text>
<text x="85" y="199.9">2</text>
<text x="135" y="199.9">3</text>
<text x="185" y="199.9">4</text>
<text x="235" y="199.9">5</text>
<text x="285" y="199.9">6</text>
</g>
<g font-size="1.3">
<text x="259.1" y="46.6">A2-Switch1</text>
<text x="259.1" y="44.1">A1</text>
<text x="259.1" y="51.7">S4</text>
<text x="259.1" y="49.2">A5-Switch2</text>
<text x="259.1" y="59.3">D15-TX</text>
<text x="259.1" y="54.3">S3</text>
<text x="259.1" y="56.8">D17-1Wire</text>
<text x="259.1" y="64.4">RX</text>
<text x="259.1" y="61.9">D16-RX</text>
<text x="259.1" y="67">TX</text>
<text x="63.4" y="93.6">D1-SCL</text>
<text x="63.5" y="91.1">5V-SCL</text>
<text x="186.7" y="94.9">A2-Switch1</text>
<text x="101.6" y="106.3">TX</text>
<text x="155.3" y="106.3">TO-RS232</text>
<text x="166.4" y="106.3">#1</text>
<text x="101.6" y="112.7">D15-TX</text>
<text x="101.6" y="108.9">RX</text>
<text x="152.4" y="108.9">FROM-RS232</text>
<text x="155.3" y="112.7">TO-RS232</text>
<text x="166.4" y="112.7">#2</text>
<text x="166.4" y="108.9">#1</text>
<text x="101.6" y="115.2">D16-RX</text>
<text x="152.4" y="115.2">FROM-RS232</text>
<text x="166.4" y="115.2">#2</text>
<text x="63.3" y="125.4">D0-SDA</text>
<text x="63.5" y="122.8">5V-SDA</text>
<text x="91.4" y="135.5">TO-RS232</text>
<text x="102.6" y="135.5">#1</text>
<text x="138.4" y="136.8">TO-RS232</text>
<text x="149.6" y="136.8">#2</text>
<text x="91.4" y="140.6">FROM-RS232</text>
<text x="105.4" y="140.6">#1</text>
<text x="138.4" y="141.9">FROM-RS232</text>
<text x="152.4" y="141.9">#2</text>
<text x="186.7" y="139.4">A5-Switch2</text>
<text x="17.8" y="160.9">5V-SDA</text>
<text x="51.9" y="160.9">D0-SDA</text>
<text x="17.8" y="163.5">5V-SCL</text>
<text x="51.9" y="163.5">D1-SCL</text>
<text x="95.2" y="162.2">RS485-A</text>
<text x="95.2" y="172.4">RS485-B</text>
<text x="26.2" y="182.5">D17-1Wire</text>
<text x="95.2" y="183.8">D7-RTS</text>
<text x="95.2" y="181.3">D5-RX</text>
<text x="142" y="183.8">RS485-B</text>
<text x="95.2" y="188.9">D4-TX</text>
<text x="142.2" y="186.3">RS485-A</text>
</g>
<g font-size="1.3" fill="#008484">
<text x="115.8" y="92.3">C1+</text>
<text x="115.8" y="94.8">C1-</text>
<text x="124.1" y="93" transform="rotate(-90 124.1 93)">VCC</text>
<text x="139.3" y="93.2" transform="rotate(-90 139.3 93.2)">GND</text>
<text x="142.9" y="93.6">V+</text>
<text x="115.8" y="99.9">C2+</text>
<text x="142.9" y="98.7">V-</text>
<text x="115.8" y="102.5">C2-</text>
<text x="115.8" y="107.5">T1IN</text>
<text x="139.8" y="107.5">T1OUT</text>
<text x="115.8" y="113.9">T2IN</text>
<text x="115.8" y="110.1">R1OUT</text>
<text x="139.8" y="113.9">T2OUT</text>
<text x="141.2" y="110.1">R1IN</text>
<text x="115.8" y="116.4">R2OUT</text>
<text x="141.2" y="116.4">R2IN</text>
<text x="112" y="131.7">4</text>
<text x="112" y="126.6">5</text>
<text x="112" y="129.1">9</text>
<text x="159" y="127.9">5</text>
<text x="159" y="130.4">9</text>
<text x="112" y="136.8">3</text>
<text x="112" y="134.2">8</text>
<text x="159" y="132.9">4</text>
<text x="159" y="135.5">8</text>
<text x="112" y="141.8">2</text>
<text x="112" y="139.3">7</text>
<text x="159" y="143.1">2</text>
<text x="159" y="138">3</text>
<text x="159" y="140.6">7</text>
<text x="112" y="146.9">1</text>
<text x="112" y="144.4">6</text>
<text x="159" y="148.2">1</text>
<text x="159" y="145.6">6</text>
<text x="37.1" y="157.1">1</text>
<text x="37.1" y="159.6">2</text>
<text x="71.4" y="157.1">1</text>
<text x="71.4" y="159.6">2</text>
<text x="37.1" y="162.2">3</text>
<text x="37.1" y="164.7">4</text>
<text x="71.4" y="162.2">3</text>
<text x="71.4" y="164.7">4</text>
<text x="109.5" y="182.5">RO</text>
<text x="109.5" y="185">RE</text>
<text x="130.5" y="182.5">VCC</text>
<text x="132.9" y="185">B</text>
<text x="109.5" y="187.6">DE</text>
<text x="109.5" y="190.1">DI</text>
<text x="130.3" y="190.1">GND</text>
<text x="133.1" y="187.6">A</text>
</g>
<g font-size="1.3" fill="#840084">
<text x="39.2" y="101.4">BSS138</text>
<text x="224.1" y="105.3">AO3400A</text>
<text x="39.2" y="133.2">BSS138</text>
<text x="224.1" y="149.7">AO3400A</text>
</g>
<g font-size="1.2">
<text x="148.6" y="23.8">RST</text>
<text x="148.6" y="28.9">MODE</text>
<text x="148.6" y="33.9">A0-VIN</text>
<text x="148.6" y="31.4">GND</text>
<text x="193" y="33.9">LI+</text>
<text x="222.2" y="35.2">D0-SDA</text>
<text x="222.2" y="32.7">D1-SCL</text>
<text x="74.3" y="41.6">A0-VIN</text>
<text x="148.6" y="36.5">A1</text>
<text x="148.6" y="41.6">A5-Switch2</text>
<text x="148.6" y="39">A2-Switch1</text>
<text x="193" y="41.6">D10-RST</text>
<text x="193" y="39">VUSB</text>
<text x="193" y="36.5">EN</text>
<text x="222.2" y="37.8">D10-RST</text>
<text x="148.6" y="44.1">S4</text>
<text x="148.6" y="46.6">S3</text>
<text x="192.9" y="46.6">D6</text>
<text x="193.1" y="44.1">D7-RTS</text>
<text x="148.6" y="51.7">D15-TX</text>
<text x="148.6" y="49.2">D17-1Wire</text>
<text x="192.8" y="49.2">D5-RX</text>
<text x="193.1" y="51.7">D4-TX</text>
<text x="148.6" y="59.3">TX</text>
<text x="148.6" y="54.3">D16-RX</text>
<text x="148.6" y="56.8">RX</text>
<text x="193" y="56.8">D2</text>
<text x="193" y="54.3">D3</text>
<text x="193" y="59.3">D1-SCL</text>
<text x="148.6" y="61.9">NC</text>
<text x="193" y="61.9">D0-SDA</text>
</g>
<g font-size="1" fill="#008484">
<text x="166.8" y="21">Particle2</text>
<text x="174.6" y="21">/</text>
<text x="176.6" y="21">Boron</text>
<text x="43.3" y="27.4">24V/2.6A</text>
<text x="121" y="27.4">1A/40V/500mV</text>
<text x="21.4" y="36.8">24V</text>
<text x="25.2" y="36.8">/</text>
<text x="27.3" y="36.8">5A</text>
<text x="82" y="36.2">8-28V</text>
<text x="88" y="36.2">in</text>
<text x="90.4" y="36.2">/</text>
<text x="92.4" y="36.2">5V</text>
<text x="95.3" y="36.2">5W</text>
<text x="98.4" y="36.2">out</text>
<text x="31.2" y="88.6">220mA</text>
<text x="37.3" y="88.6">/</text>
<text x="39.3" y="88.6">50V</text>
<text x="256" y="86.6" transform="rotate(-90 256 86.6)">1</text>
<text x="258.5" y="86.6" transform="rotate(-90 258.5 86.6)">2</text>
<text x="260.1" y="84.5" transform="rotate(-90 260.1 84.5)">5mm</text>
<text x="216.6" y="92.4">5.7A</text>
<text x="220.9" y="92.4">/</text>
<text x="222.9" y="92.4">30V</text>
<text x="250.6" y="101.6">3A/60V/750mV</text>
<text x="124.7" y="103.3">RS232</text>
<text x="130.5" y="103.3">Transceiver</text>
<text x="31.2" y="120.3">220mA</text>
<text x="37.3" y="120.3">/</text>
<text x="39.3" y="120.3">50V</text>
<text x="256" y="131.1" transform="rotate(-90 256 131.1)">1</text>
<text x="258.5" y="131.1" transform="rotate(-90 258.5 131.1)">2</text>
<text x="260.1" y="128.9" transform="rotate(-90 260.1 128.9)">5mm</text>
<text x="216.6" y="136.8">5.7A</text>
<text x="220.9" y="136.8">/</text>
<text x="222.9" y="136.8">30V</text>
<text x="116.5" y="149.6">DB9</text>
<text x="250.6" y="146">3A/60V/750mV</text>
<text x="163.5" y="150.8">DB9</text>
<text x="122.9" y="160.8">1</text>
<text x="122.9" y="163.3">2</text>
<text x="122.9" y="165.8">3</text>
<text x="125.1" y="167.3">5mm</text>
<text x="38.9" y="168.4">RJ11</text>
<text x="73.2" y="168.4">RJ11</text>
<text x="56.9" y="181.1">1</text>
<text x="56.9" y="183.6">2</text>
<text x="56.9" y="186.2">3</text>
<text x="59" y="187.6">5mm</text>
<text x="114.8" y="193.5">RS485</text>
<text x="120.6" y="193.5">Transceiver</text>
</g>
<g font-size="1" fill="#840084">
<text x="125.2" y="25.6">SS14</text>
<text x="21.7" y="38.6">PJ-064A</text>
<text x="85.3" y="39.1">R-78E5.0-1.0</text>
<text x="166.1" y="67.3">PHN2MEA</text>
<text x="174.1" y="67.3">/</text>
<text x="176.2" y="67.3">BRN404</text>
<text x="254.5" y="103.6">SS36</text>
<text x="125.6" y="116.3">SP3232ECY-L</text>
<text x="254.5" y="148">SS36</text>
<text x="119.2" y="196.6">SP3485</text>
</g>
<g font-size="1" fill="#840000">
<text x="255" y="90.8" transform="rotate(-90 255 90.8)">1</text>
<text x="257.6" y="90.8" transform="rotate(-90 257.6 90.8)">2</text>
<text x="255" y="135.2" transform="rotate(-90 255 135.2)">1</text>
<text x="257.6" y="135.2" transform="rotate(-90 257.6 135.2)">2</text>
<text x="118.8" y="159.8">1</text>
<text x="118.8" y="162.3">2</text>
<text x="118.8" y="164.8">3</text>
<text x="52.7" y="180.1">1</text>
<text x="52.7" y="182.6">2</text>
<text x="52.7" y="185.2">3</text>
</g>
<text font-size=".8" fill="#840084" x="41.6" y="25.5">2920L260/24DR</text>
</svg>
